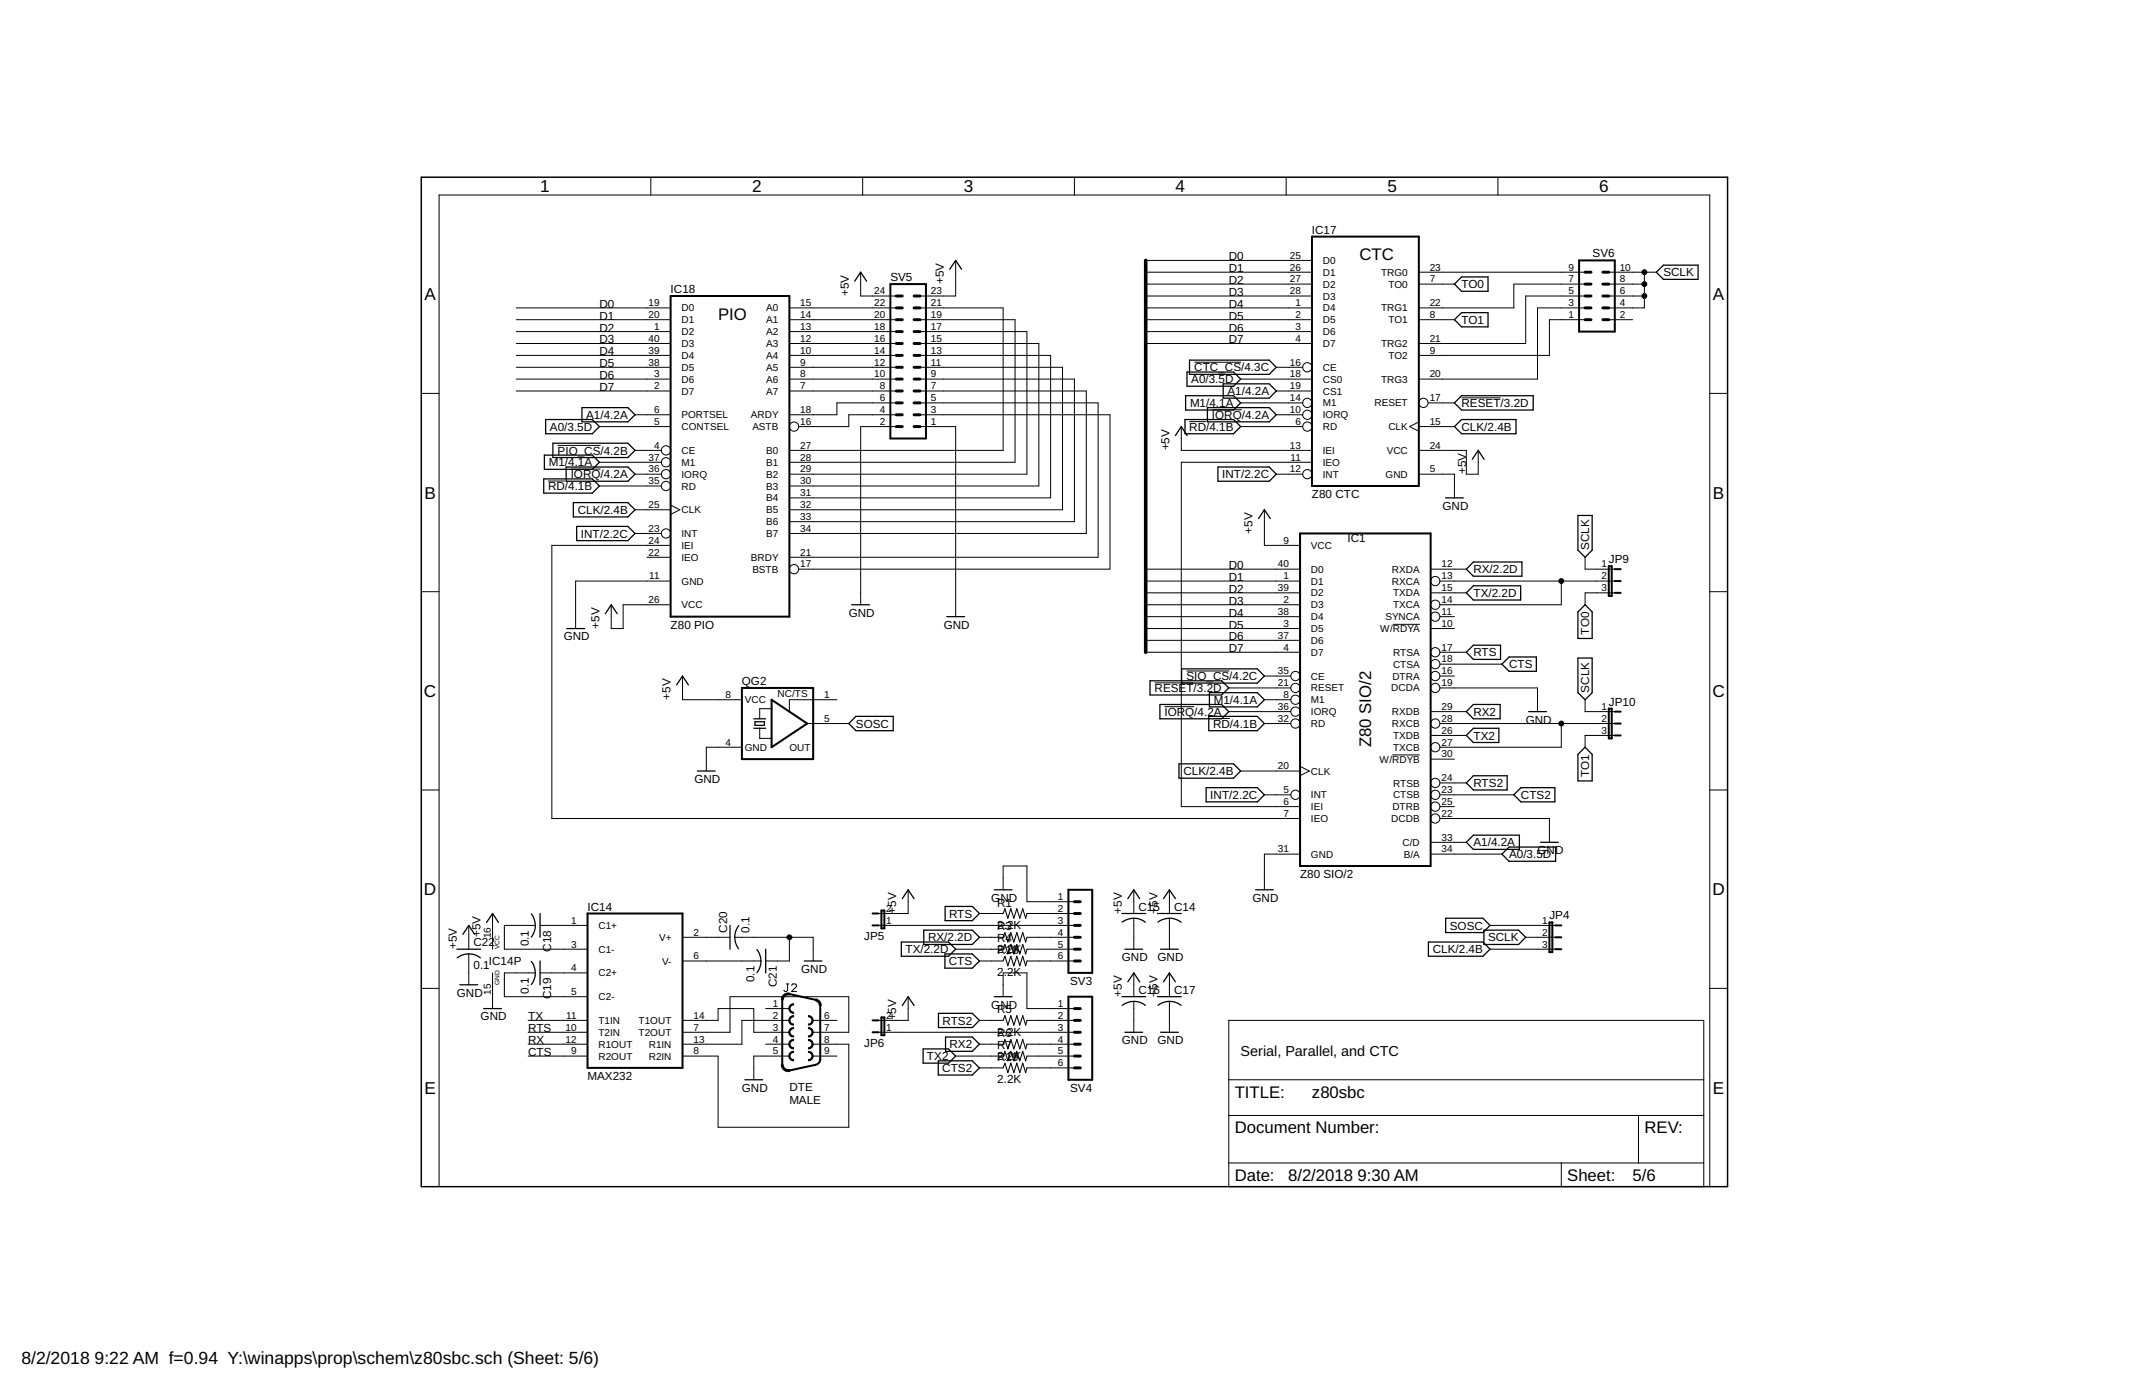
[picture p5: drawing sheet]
<svg xmlns="http://www.w3.org/2000/svg" width="432mm" height="279mm" viewBox="0 0 432 279" stroke-linecap="round" stroke-linejoin="round" font-family="sans-serif">
<g fill="none" stroke="#000" stroke-width=".2">
<path d="M130.8 35.6v3.6M173.4 35.6v3.6M216 35.6v3.6M258.6 35.6v3.6M301.1 35.6v3.6M173 54.7v4.8h7.2M192.1 52.3v7.2h-7.1M230.3 52.3h33.4M230.3 54.7h33.4M230.3 57.1h33.4M230.3 59.5h33.4M285.2 54.7h33.4"/>
<path d="M285.2 57.1h7.2M318.6 57.1h-14.3v4.8h-19.1M318.6 59.5h-11.9v9.5h-21.5M323.4 54.7h9.6M323.4 57.1h7.2M323.4 59.5h7.2M330.6 54.7v7.2h-7.2M84.7 79.1h3.6M103.8 61.9h31M103.8 64.3h31M103.8 66.7h31M103.8 69h31"/>
<path d="M103.8 73.8h31M103.8 76.2h31M103.8 78.6h31M103.8 71.4h31M158.7 61.9h21.5M158.7 64.3h21.5M158.7 66.7h21.5M158.7 69h21.5M158.7 73.8h21.5M158.7 76.2h21.5M158.7 78.6h21.5M158.7 71.4h21.5"/>
<path d="M185 61.9h16.7v28.6h-43M185 64.3h19v28.6h-45.3M185 66.7h21.4v28.6h-47.7M185 69h23.8v28.7h-50.1M185 73.8h28.6v28.7h-54.9M185 76.2h31v28.7h-57.3M185 78.6h33.4v28.6h-59.7M185 71.4h26.2v28.7h-52.5M230.3 61.9h33.4M230.3 64.3h33.4M230.3 66.7h33.4M230.3 69h33.4"/>
<path d="M240.1 72.8h9.4M249.4 76.2h14.3M256.6 73.8h5.3M256.6 78.6h7.1M285.2 64.3h7.2M293.8 80h7.9M318.6 61.9h-9.5v14.3h-23.9M318.6 64.3h-7.1v7.1h-26.3M323.4 64.3h4.8M343.7 79.1h3.6M110.2 96.7h3.4M112.1 89.5h8.6"/>
<path d="M114.7 94.3h6M120.5 85.7h14.3M120.5 92.9h12.4M120.5 97.7h12.4M127.7 83.4h7.1M127.7 90.5h5.2M127.7 95.3h5.2M180.2 81h-12v2.4h-9.5M180.2 83.4h-9.6v2.3h-10.1M180.2 85.7h-7.2v35.9M185 83.4h38.1v31h-62.6M185 81h35.7v31h-62"/>
<path d="M185 85.7h7.1v38.3M237.5 85.7v4.8h26.2M239.1 84.8h3.4M243.6 82.4h6M249.4 81h12.5M249.4 85.7h12.5M256.6 83.4h5.3M256.6 95.3h5.3M263.7 92.9h-26.2v69.2h23.8M285.2 85.7h7.2M285.2 90.5h9.6v4.8h2.4v-4.8M285.2 95.3h7.2v4.8"/>
<path d="M285.2 84.8l-1.8 .9 1.8 1M287.1 81h5.3M84.7 118.9h3.6M127.7 102.5h7.1M127.7 107.2h5.2M130 112h4.8M134.8 116.8h-19.1v9.5M134.8 109.6h-23.9v54.9h150.4M134.8 101.5l1.9 1-1.9 .9M230.3 114.4h31M230.3 116.8h31M230.3 119.2h31"/>
<path d="M254.2 102.5v7.1h7.1M287.6 114.4h7.2M287.6 119.2h7.2M289.5 116.8h35.1M313.9 116.8v4.8h-24.4M318.6 112v2.4h6M324.6 119.2h-6v2.4M343.7 118.9h3.6M122.9 121.6v4.7h2.4v-4.7h9.5M137.2 135.9v4.8h11.9M230.3 121.6h31M230.3 124h31"/>
<path d="M230.3 126.3h31M230.3 128.7h31M230.3 131.1h31M232.1 137.3h7.8M238.5 134.9h8.6M247 138.3h12.5M254.2 135.9h5.3M280 125.5h5.4M287.6 126.3h4.8M289.5 124h2.9M289.5 131.1h5.3M289.5 135.9h2.9"/>
<path d="M289.5 138.3h19.6v4.7M289.5 133.5h12.4M84.7 158.8h3.6M149.1 150.2h-7.1v4.8M152.7 146.4v2h2.4M155.1 142.5h-2.4v2M162.3 145.4h8.3M168.2 140.7h-9.5v2.3M234.1 142h6M243.9 144.4h3.3M247 143h12.5M249.4 155h11.9"/>
<path d="M254.2 145.4h5.3M254.2 140.7h5.3M254.2 159.8h5.3M261.3 154.1l1.9 .9-1.9 .9M279.9 151.7h5.5M287.6 143h7.2M287.6 147.8h7.2M287.6 152.6h4.8M289.5 145.4h35.1M289.5 159.8h14.8M289.5 157.4h5.3M313.9 145.4v4.8h-24.4"/>
<path d="M318.6 140.7v2.3h6M324.6 147.8h-6v2.4M343.7 158.8h3.6M182.6 178.9v4.7h-6M201.7 178.9v-4.8h4.7v7.2h9.6M227.9 178.9v4.7M235.1 178.9v4.7M261.3 171.7h-7.1v7.2M287.6 171.7h14.3M287.6 169.3h7.2M289.5 162.1h2.9M289.5 164.5h22v4.8"/>
<path d="M84.7 198.7h3.6M94.2 186v4.8M94.2 191.7v6.3M99 183.6v7.2M99 195.6v7.1M107.6 186h-6.2v4.8h16.7M107.6 195.6h-6.2v4.7h16.7M108.6 186h9.5M108.6 195.6h9.5M137.2 188.4h9.5M137.2 193.2h15.8M147.7 188.4h15.8v4.8"/>
<path d="M158.1 197.8h.5M158.3 197.8v1.3l-.2 .2h-.3l-.2-.2M158.7 188.4v4.8h-4.8M159.1 198l.3-.2h.5l.2 .2v.3l-1 1h1M176.6 186h39.4M192.1 190.8h9.6M196.9 183.6h4.8M196.9 188.4h4.8M196.9 193.2h4.8M206.4 183.6h9.6M206.4 188.4h9.6M206.4 190.8h9.6"/>
<path d="M206.4 193.2h9.6M227.9 184.6v6.2M227.9 195.6v4.7M235.1 184.6v6.2M235.1 195.6v4.7M299.5 186h13.2M299.5 190.8h13.2M306.7 188.4h6M343.7 198.7h3.6M106.2 205.1h11.9M106.2 207.5h11.9M106.2 209.9h11.9"/>
<path d="M106.2 212.3h11.9M137.2 205.1h7.2v-2.4h7.1v4.8h7.2M137.2 207.5h9.5v-7.2h23.9v7.2h-7.1M153.9 202.7h4.8M153.9 209.9h4.8M158.7 205.1h-9.6v4.8h-11.9M158.7 212.3h-7.2v4.7M163.5 205.1h4.7M163.5 209.9h7.1v16.7h-26.2v-14.3h-7.2M163.5 212.3h4.7M176.6 207.5h39.4M182.6 200.3v4.8h-6"/>
<path d="M192.1 212.3h9.6M196.9 205.1h4.8M196.9 209.9h4.8M196.9 214.7h4.8M201.7 200.3v-4.7h4.7v7.1h9.6M206.4 205.1h9.6M206.4 209.9h9.6M206.4 212.3h9.6M206.4 214.7h9.6M227.9 201.3v6.2M235.1 201.3v6.2M247 205.1h95.5v33.4h-95.5z"/>
<path d="M247 217h95.5M88.3 238.5v-199.3h255.4v199.3M247 224.2h95.5M247 233.8h95.5M313.9 233.8v4.7M329.4 224.2v9.6"/>
<circle cx="262.8" cy="73.8" r=".93"/>
<circle cx="133.9" cy="92.9" r=".93"/>
<circle cx="133.9" cy="95.3" r=".93"/>
<circle cx="133.9" cy="90.5" r=".93"/>
<circle cx="133.9" cy="97.7" r=".93"/>
<circle cx="159.6" cy="85.7" r=".93"/>
<circle cx="262.8" cy="85.7" r=".93"/>
<circle cx="262.8" cy="81" r=".93"/>
<circle cx="262.8" cy="83.4" r=".93"/>
<circle cx="262.8" cy="95.3" r=".93"/>
<circle cx="286.2" cy="81" r=".93"/>
<circle cx="133.9" cy="107.2" r=".93"/>
<circle cx="159.6" cy="114.4" r=".93"/>
<circle cx="288.5" cy="116.8" r=".93"/>
<circle cx="260.4" cy="135.9" r=".93"/>
<circle cx="260.4" cy="138.3" r=".93"/>
<circle cx="288.5" cy="138.3" r=".93"/>
<circle cx="288.5" cy="121.6" r=".93"/>
<circle cx="288.5" cy="124" r=".93"/>
<circle cx="288.5" cy="133.5" r=".93"/>
<circle cx="288.5" cy="135.9" r=".93"/>
<circle cx="288.5" cy="131.1" r=".93"/>
<circle cx="260.4" cy="159.8" r=".93"/>
<circle cx="260.4" cy="143" r=".93"/>
<circle cx="260.4" cy="145.4" r=".93"/>
<circle cx="260.4" cy="140.7" r=".93"/>
<circle cx="288.5" cy="145.4" r=".93"/>
<circle cx="288.5" cy="150.2" r=".93"/>
<circle cx="288.5" cy="157.4" r=".93"/>
<circle cx="288.5" cy="159.8" r=".93"/>
<circle cx="288.5" cy="162.1" r=".93"/>
<circle cx="288.5" cy="164.5" r=".93"/>
</g>
<g fill="none" stroke="#000" stroke-width=".25">
<path d="M171.8 56.5l1.2-1.8 1.2 1.8M190.9 54.1l1.2-1.8 1.2 1.8M293.8 55.7h5.3v2.8h-5.3l-1.4-1.4zM333 54.7l1.4-1.4h7v2.9h-7zM238.3 79.5h9.7l1.4 1.5-1.4 1.4h-9.7zM238.6 74.8h9.4l1.4 1.4-1.4 1.4h-9.4zM239.1 72.4h16l1.5 1.4-1.5 1.4h-16zM245.9 77.2h9.2l1.5 1.4-1.5 1.4h-9.2zM292.4 64.3l1.4-1.5h5.3v2.9h-5.3zM293.8 79.5h14.4v2.9h-14.4l-1.4-1.4zM109.3 96.3h9.8l1.4 1.4-1.4 1.4h-9.8zM109.4 91.5h9.7l1.4 1.4-1.4 1.4h-9.7z"/>
<path d="M109.7 84.3h9.4l1.4 1.4-1.4 1.5h-9.4zM111.1 89.1h15.1l1.5 1.4-1.5 1.5h-15.1zM113.8 93.9h12.4l1.5 1.4-1.5 1.4h-12.4zM117 81.9h9.2l1.5 1.5-1.5 1.4h-9.2zM236.3 87.5l1.2-1.8 1.2 1.8M238.2 84.3h9.8l1.4 1.4-1.4 1.5h-9.8zM242.7 81.9h12.4l1.5 1.5-1.5 1.4h-12.4zM244.8 93.9h10.3l1.5 1.4-1.5 1.4h-10.3zM292.4 85.7l1.4-1.4h11v2.9h-11zM296 92.3l1.2-1.8 1.1 1.8M115.3 101h10.9l1.5 1.5-1.5 1.4h-10.9zM115.9 105.8h10.3l1.5 1.4-1.5 1.5h-10.3z"/>
<path d="M253 104.2l1.2-1.7 1.2 1.7M290.6 100.1h3.6M294.8 119.2l1.4-1.4h9.5v2.8h-9.5zM296.2 113h9.7v2.8h-9.7l-1.4-1.4zM317.2 103.6h2.9v7l-1.5 1.4-1.4-1.4zM113.9 126.3h3.6M121.7 123.4l1.2-1.8 1.2 1.8M136 137.7l1.2-1.8 1.2 1.8M171.2 121.6h3.6M190.3 124h3.6M231.2 136.8h14.4l1.4 1.5-1.4 1.4h-14.4zM237.5 134.5h15.3l1.4 1.4-1.4 1.4h-15.3z"/>
<path d="M243.1 139.2h9.7l1.4 1.5-1.4 1.4h-9.7zM294.8 131.1l1.4-1.4h5.4v2.8h-5.4zM301.9 133.5l1.5-1.4h5.4v2.8h-5.4zM317.2 132.3h2.9v6.9l-1.5 1.5-1.4-1.5zM318.6 121.6l1.5 1.4v5.3h-2.9v-5.3zM140.2 155h3.6M151.5 144.5h2.4M151.5 146.4h2.4M151.8 145.1h1.9v.7h-1.9zM170.6 145.4l1.5-1.4h7.5v2.9h-7.5zM233.2 141.6h12.4l1.4 1.4-1.4 1.5h-12.4zM237 153.5h11l1.4 1.5-1.4 1.4h-11z"/>
<path d="M242.5 158.3h10.3l1.4 1.5-1.4 1.4h-10.3zM243 144h9.8l1.4 1.4-1.4 1.5h-9.8zM296.2 141.6h5.4v2.9h-5.4l-1.4-1.5zM296.2 146.4h5.1v2.8h-5.1l-1.4-1.4zM296.2 155.9h6.8v2.9h-6.8l-1.4-1.4zM304.3 159.8l1.5-1.5h6.8v2.9h-6.8zM307.3 143h3.6M318.6 150.2l1.5 1.4v5.4h-2.9v-5.4zM199.9 178.9h3.6M252.4 178.9h3.6M296.2 167.9h9.2v2.8h-9.2l-1.4-1.4zM301.9 171.7l1.5-1.4h9.3v2.8h-9.3z"/>
<path d="M309.7 169.3h3.6M91.8 190.8h4.8M91.9 192.5a3.8 3.8 0 0 1 4.7 0M92.4 198h3.6M93 187.8l1.2-1.8 1.2 1.8M97.8 185.4l1.2-1.8 1.2 1.8M106.8 183.7a3.8 3.8 0 0 1 0 4.7M106.8 193.3a3.8 3.8 0 0 1 0 4.6M108.6 183.6v4.8M108.6 193.2v4.8M146.7 186v4.8M148.5 186.1a3.8 3.8 0 0 0 0 4.6"/>
<path d="M152.2 190.9l.5 .8 .3 1.5M153 193.2l-.2 1-.6 1.3M153.9 190.8v4.8M161.7 193.2h3.5M181.2 189.4h9.5l1.4 1.4-1.4 1.4h-9.5zM181.4 180.6l1.2-1.7 1.1 1.7M185.7 187h9.8l1.4 1.4-1.4 1.4h-9.8zM189.9 191.7h5.6l1.4 1.5-1.4 1.4h-5.6zM190 182.2h5.5l1.4 1.4-1.4 1.5h-5.5zM225.5 183.6h4.8M225.6 185.4a3.8 3.8 0 0 1 4.7 0M226.1 190.8h3.6"/>
<path d="M226.7 180.6l1.2-1.7 1.2 1.7M226.7 197.4l1.2-1.8 1.2 1.8M232.7 183.6h4.8M232.8 185.4a3.8 3.8 0 0 1 4.6 0M233.3 190.8h3.6M233.9 180.6l1.2-1.7 1.2 1.7M233.9 197.4l1.2-1.8 1.2 1.8M287.1 189.4h11l1.4 1.4-1.4 1.4h-11zM290.6 184.6h7.5l1.4 1.4-1.4 1.5h-7.5zM298.3 187h7l1.4 1.4-1.4 1.4h-7zM97.2 202.7h3.6M149.7 217h3.6"/>
<path d="M181.4 202.1l1.2-1.8 1.1 1.8M185.6 210.8h5.1l1.4 1.5-1.4 1.4h-5.1zM188.6 213.2h6.9l1.4 1.5-1.4 1.4h-6.9zM188.7 203.7h6.8l1.4 1.4-1.4 1.4h-6.8zM190.1 208.4h5.4l1.4 1.5-1.4 1.4h-5.4zM199.9 200.3h3.6M225.5 200.3h4.8M225.6 202.1a3.8 3.8 0 0 1 4.7 0M226.1 207.5h3.6M232.7 200.3h4.8M232.8 202.1a3.8 3.8 0 0 1 4.6 0M233.3 207.5h3.6"/>
</g>
<g fill="none" stroke="#000" stroke-width=".4">
<path d="M134.8 59.5h23.9v64.5h-23.9zM179 57.1h7.1v31h-7.1zM263.7 47.6h21.5v50.1h-21.5zM317.4 52.3h7.2v14.4h-7.2zM261.3 107.2h26.3v66.9h-26.3zM323.4 113.8h.6v6h-.6zM324.6 119.2h1.2M324.6 116.8h1.2M324.6 114.4h1.2M149.1 138.3h14.4v14.3h-14.4zM155.1 140.7l7.2 4.7-7.2 4.8zM323.4 142.5h.6v5.9h-.6z"/>
<path d="M324.6 147.8h1.2M324.6 145.4h1.2M324.6 143h1.2M214.8 178.9h4.8v16.7h-4.8zM118.1 183.6h19.1v31.1h-19.1zM158.7 199.8l5.3 1.2M175.4 186h1.2M175.4 183.6h1.2M177.2 183h.6v3.6h-.6zM311.5 185.4h.6v6h-.6zM312.7 186h1.2M312.7 190.8h1.2"/>
<path d="M312.7 188.4h1.2M157.2 201v13M164.9 202.1v10.8l-.1 .5-.4 .4-.4 .2-5.3 1.2M175.4 207.5h1.2M175.4 205.1h1.2M177.2 204.5h.6v3.6h-.6zM214.8 200.3h4.8v16.7h-4.8z"/>
</g>
<g fill="none" stroke="#000" stroke-width=".59">
<path d="M180.2 59.5h1.2M183.7 59.5h1.3M318.6 59.5h1.2M318.6 54.7h1.2M318.6 57.1h1.2M322.2 59.5h1.2M322.2 54.7h1.2M322.2 57.1h1.2M180.2 76.2h1.2M180.2 78.6h1.2M180.2 69h1.2M180.2 71.4h1.2"/>
<path d="M180.2 73.8h1.2M180.2 64.3h1.2M180.2 66.7h1.2M180.2 61.9h1.2M183.7 76.2h1.3M183.7 78.6h1.3M183.7 69h1.3M183.7 71.4h1.3M183.7 73.8h1.3M183.7 64.3h1.3M183.7 66.7h1.3M183.7 61.9h1.3"/>
<path d="M318.6 64.3h1.2M318.6 61.9h1.2M322.2 64.3h1.2M322.2 61.9h1.2M180.2 81h1.2M180.2 83.4h1.2M180.2 85.7h1.2M183.7 81h1.3M183.7 83.4h1.3M183.7 85.7h1.3M216 186h1.2M216 183.6h1.2"/>
<path d="M216 181.3h1.2M216 190.8h1.2M216 188.4h1.2M216 193.2h1.2M216 207.5h1.2M216 205.1h1.2M216 202.7h1.2M216 212.3h1.2M216 209.9h1.2M216 214.7h1.2"/>
</g>
<path d="M201.7 183.6l.3-.9 .6 1.9 .6-1.9 .6 1.9 .6-1.9 .6 1.9 .6-1.9 .6 1.9 .2-1M201.7 188.4l.3-.9 .6 1.9 .6-1.9 .6 1.9 .6-1.9 .6 1.9 .6-1.9 .6 1.9 .2-1M201.7 190.8l.3-1 .6 1.9 .6-1.9 .6 1.9 .6-1.9 .6 1.9 .6-1.9 .6 1.9 .2-.9M201.7 193.2l.3-1 .6 1.9 .6-1.9 .6 1.9 .6-1.9 .6 1.9 .6-1.9 .6 1.9 .2-.9M201.7 205.1l.3-.9 .6 1.9 .6-1.9 .6 1.9 .6-1.9 .6 1.9 .6-1.9 .6 1.9 .2-1M201.7 209.9l.3-1 .6 1.9 .6-1.9 .6 1.9 .6-1.9 .6 1.9 .6-1.9 .6 1.9 .2-.9M201.7 212.3l.3-1 .6 1.9 .6-1.9 .6 1.9 .6-1.9 .6 1.9 .6-1.9 .6 1.9 .2-.9M201.7 214.7l.3-1 .6 1.9 .6-1.9 .6 1.9 .6-1.9 .6 1.9 .6-1.9 .6 1.9 .2-.9" fill="none" stroke="#000" stroke-width=".21"/>
<path d="M84.7 35.6h262.6v202.9h-262.6z" fill="none" stroke="#000" stroke-width=".3"/>
<g fill="#000" stroke="#000" stroke-width=".2">
<path d="M157.1 214h.3l.2 .5 .3 .4 .8 .1v.4a1.41 1.41 0 0 1-1.6-1.4z" fill-rule="evenodd"/>
<path d="M157.5 200l.5-.3 .7-.1v.4l-.8 .1-.3 .4-.2 .5h-.3z" fill-rule="evenodd"/>
<path d="M158.9 204.4l.5-.2h.1v.2a.72 .72 0 0 0-.7 .7 .72 .72 0 0 0 .7 .7v.3a.94 .94 0 0 1-.9-.6 .94 .94 0 0 1 .3-1.1z" fill-rule="evenodd"/>
<path d="M158.9 202l.6-.2v.2a.71 .71 0 0 0-.7 .7 .71 .71 0 0 0 .7 .7v.3a.96 .96 0 0 1-.9-.6 .96 .96 0 0 1 .3-1.1z" fill-rule="evenodd"/>
<path d="M158.7 207l.7-.5h.1v.3a.72 .72 0 0 0-.7 .7 .72 .72 0 0 0 .7 .7v.2a.95 .95 0 0 1-.8-1.4z" fill-rule="evenodd"/>
<path d="M158.9 209.1l.6-.2v.3a.72 .72 0 0 0-.7 .7 .72 .72 0 0 0 .7 .7v.2a.95 .95 0 0 1-.9-.6 .95 .95 0 0 1 .3-1.1z" fill-rule="evenodd"/>
<path d="M158.9 211.5l.6-.2v.3a.71 .71 0 0 0-.7 .7 .71 .71 0 0 0 .7 .7v.2a.96 .96 0 0 1-.9-.6 .96 .96 0 0 1 .3-1.1z" fill-rule="evenodd"/>
<path d="M162.5 204.2a.95 .95 0 0 1 1 .9 .95 .95 0 0 1-1 1v-.3a.72 .72 0 0 0 .7-.7 .72 .72 0 0 0-.7-.7z" fill-rule="evenodd"/>
<path d="M162.5 208.9a.95 .95 0 0 1 1 1 .95 .95 0 0 1-1 .9v-.2a.72 .72 0 0 0 .7-.7 .72 .72 0 0 0-.7-.7z" fill-rule="evenodd"/>
<path d="M162.5 206.5a.95 .95 0 0 1 1 1 .95 .95 0 0 1-1 .9v-.2a.72 .72 0 0 0 .7-.7 .72 .72 0 0 0-.7-.7z" fill-rule="evenodd"/>
<path d="M162.5 211.3a.95 .95 0 0 1 1 1 .95 .95 0 0 1-1 .9v-.2a.71 .71 0 0 0 .7-.7 .71 .71 0 0 0-.7-.7z" fill-rule="evenodd"/>
<path d="M164 200.8l.4 .2a1.26 1.26 0 0 1 .7 1.1h-.4a.96 .96 0 0 0-.8-1z" fill-rule="evenodd"/>
<circle cx="330.6" cy="57.1" r=".49"/>
<circle cx="330.6" cy="59.5" r=".49"/>
<circle cx="330.6" cy="54.7" r=".49"/>
<circle cx="313.9" cy="116.8" r=".49"/>
<circle cx="313.9" cy="145.4" r=".49"/>
<circle cx="158.7" cy="188.4" r=".49"/>
</g>
<path d="M230.3 52.3v78.8" fill="none" stroke="#000" stroke-width=".72"/>
<g font-size="3.5">
<text x="108.6" y="38.6">1</text>
<text x="151.2" y="38.6">2</text>
<text x="193.7" y="38.6">3</text>
<text x="236.3" y="38.6">4</text>
<text x="278.9" y="38.6">5</text>
<text x="321.5" y="38.6">6</text>
<text x="85.3" y="60.4">A</text>
<text x="344.3" y="60.4">A</text>
<text x="85.3" y="100.2">B</text>
<text x="344.3" y="100.2">B</text>
<text x="85.2" y="140.1">C</text>
<text x="344.2" y="140.1">C</text>
<text x="85.2" y="180">D</text>
<text x="344.2" y="180">D</text>
<text x="85.3" y="219.8">E</text>
<text x="344.3" y="219.8">E</text>
<text x="4.3" y="274.1">8/2/2018</text>
<text x="19" y="274.1">9:22 AM f=0.94 Y:\winapps\prop\schem\z80sbc.sch (Sheet: 5/6)</text>
</g>
<g font-size="3.4">
<text x="273.3" y="52.3">CTC</text>
<text x="144.4" y="64.3">PIO</text>
<text x="275.7" y="150.2" transform="rotate(-90 275.7 150.2)">Z80 SIO/2</text>
<text x="248.2" y="220.6">TITLE:</text>
<text x="263.7" y="220.6">z80sbc</text>
<text x="248.2" y="227.8">Document Number:</text>
<text x="330.6" y="227.8">REV:</text>
<text x="248.2" y="237.3">Date:</text>
<text x="259" y="237.3">8/2/2018</text>
<text x="272.9" y="237.3">9:30 AM</text>
<text x="315.1" y="237.3">Sheet:</text>
<text x="328.2" y="237.3">5/6</text>
</g>
<text font-size="2.9" x="249.4" y="212.3">Serial, Parallel, and CTC</text>
<g font-size="2.3">
<text x="263.7" y="47">IC17</text>
<text x="247" y="52.3">D0</text>
<text x="320.2" y="51.6">SV6</text>
<text x="134.8" y="58.9">IC18</text>
<text x="170.6" y="59.5" transform="rotate(-90 170.6 59.5)">+5V</text>
<text x="179" y="56.4">SV5</text>
<text x="189.7" y="57.1" transform="rotate(-90 189.7 57.1)">+5V</text>
<text x="247" y="54.7">D1</text>
<text x="247" y="57.1">D2</text>
<text x="247" y="59.5">D3</text>
<text x="293.8" y="57.9">TO0</text>
<text x="334.4" y="55.6">SCLK</text>
<text x="120.5" y="61.9">D0</text>
<text x="120.5" y="64.3">D1</text>
<text x="247" y="61.9">D4</text>
<text x="247" y="64.3">D5</text>
<text x="293.8" y="65.1">TO1</text>
<text x="120.5" y="66.7">D2</text>
<text x="120.5" y="69">D3</text>
<text x="120.5" y="71.4">D4</text>
<text x="247" y="66.7">D6</text>
<text x="247" y="69">D7</text>
<text x="120.5" y="73.8">D5</text>
<text x="120.5" y="76.2">D6</text>
<text x="239.5" y="77">A0/3.5D</text>
<text x="240.1" y="74.7">CTC_CS/4.3C</text>
<text x="120.5" y="78.6">D7</text>
<text x="239.2" y="81.8">M1/4.1A</text>
<text x="246.8" y="79.4">A1/4.2A</text>
<text x="293.8" y="81.8">RESET/3.2D</text>
<text x="110.6" y="86.6">A0/3.5D</text>
<text x="117.8" y="84.2">A1/4.2A</text>
<text x="239.1" y="86.6">RD/4.1B</text>
<text x="243.6" y="84.2">IORQ/4.2A</text>
<text x="293.8" y="86.6">CLK/2.4B</text>
<text x="110.3" y="93.8">M1/4.1A</text>
<text x="112.1" y="91.4">PIO_CS/4.2B</text>
<text x="235.1" y="90.5" transform="rotate(-90 235.1 90.5)">+5V</text>
<text x="294.8" y="95.3" transform="rotate(-90 294.8 95.3)">+5V</text>
<text x="110.2" y="98.5">RD/4.1B</text>
<text x="114.7" y="96.1">IORQ/4.2A</text>
<text x="245.7" y="96.1">INT/2.2C</text>
<text x="263.7" y="100.1">Z80 CTC</text>
<text x="116.1" y="103.3">CLK/2.4B</text>
<text x="251.8" y="107.2" transform="rotate(-90 251.8 107.2)">+5V</text>
<text x="290" y="102.5">GND</text>
<text x="116.8" y="108.1">INT/2.2C</text>
<text x="270.9" y="109">IC1</text>
<text x="319.5" y="110.6" transform="rotate(-90 319.5 110.6)">SCLK</text>
<text x="323.4" y="113.2">JP9</text>
<text x="247" y="114.4">D0</text>
<text x="247" y="116.8">D1</text>
<text x="247" y="119.2">D2</text>
<text x="296.2" y="115.2">RX/2.2D</text>
<text x="170.6" y="123.9">GND</text>
<text x="247" y="121.6">D3</text>
<text x="247" y="123.9">D4</text>
<text x="296.2" y="120">TX/2.2D</text>
<text x="113.3" y="128.7">GND</text>
<text x="120.5" y="126.3" transform="rotate(-90 120.5 126.3)">+5V</text>
<text x="134.8" y="126.3">Z80 PIO</text>
<text x="189.7" y="126.3">GND</text>
<text x="247" y="126.3">D5</text>
<text x="247" y="128.7">D6</text>
<text x="247" y="131.1">D7</text>
<text x="296.2" y="131.9">RTS</text>
<text x="319.5" y="127.5" transform="rotate(-90 319.5 127.5)">TO0</text>
<text x="149.1" y="137.7">QG2</text>
<text x="238.5" y="136.7">SIO_CS/4.2C</text>
<text x="303.4" y="134.3">CTS</text>
<text x="134.8" y="140.7" transform="rotate(-90 134.8 140.7)">+5V</text>
<text x="232.1" y="139.1">RESET/3.2D</text>
<text x="234.1" y="143.9">IORQ/4.2A</text>
<text x="244" y="141.5">M1/4.1A</text>
<text x="296.2" y="143.9">RX2</text>
<text x="319.5" y="139.2" transform="rotate(-90 319.5 139.2)">SCLK</text>
<text x="323.4" y="141.9">JP10</text>
<text x="172.1" y="146.3">SOSC</text>
<text x="243.9" y="146.3">RD/4.1B</text>
<text x="296.2" y="148.7">TX2</text>
<text x="306.7" y="145.4">GND</text>
<text x="237.9" y="155.8">CLK/2.4B</text>
<text x="139.6" y="157.4">GND</text>
<text x="243.3" y="160.6">INT/2.2C</text>
<text x="296.2" y="158.2">RTS2</text>
<text x="305.7" y="160.6">CTS2</text>
<text x="319.5" y="156.2" transform="rotate(-90 319.5 156.2)">TO1</text>
<text x="296.2" y="170.1">A1/4.2A</text>
<text x="303.4" y="172.5">A0/3.5D</text>
<text x="309.1" y="171.7">GND</text>
<text x="261.3" y="176.5">Z80 SIO/2</text>
<text x="118.1" y="183">IC14</text>
<text x="180.2" y="183.6" transform="rotate(-90 180.2 183.6)">+5V</text>
<text x="190.8" y="184.5">RTS</text>
<text x="199.3" y="181.2">GND</text>
<text x="200.5" y="182.2">R1</text>
<text x="225.5" y="183.6" transform="rotate(-90 225.5 183.6)">+5V</text>
<text x="228.9" y="183">C15</text>
<text x="232.7" y="183.6" transform="rotate(-90 232.7 183.6)">+5V</text>
<text x="236" y="183">C14</text>
<text x="251.8" y="181.2">GND</text>
<text x="311.5" y="184.8">JP4</text>
<text x="91.8" y="190.8" transform="rotate(-90 91.8 190.8)">+5V</text>
<text x="95.2" y="190.2">C22</text>
<text x="96.6" y="188.4" transform="rotate(-90 96.6 188.4)">+5V</text>
<text x="106.3" y="190.3" transform="rotate(-90 106.3 190.3)">0.1</text>
<text x="110.8" y="191.3" transform="rotate(-90 110.8 191.3)">C18</text>
<text x="146.2" y="187.4" transform="rotate(-90 146.2 187.4)">C20</text>
<text x="150.7" y="187.4" transform="rotate(-90 150.7 187.4)">0.1</text>
<text x="173.7" y="188.9">JP5</text>
<text x="182" y="191.6">TX/2.2D</text>
<text x="186.6" y="189.2">RX/2.2D</text>
<text x="200.5" y="186.7">2.2K</text>
<text x="200.5" y="191.5">2.2K</text>
<text x="200.5" y="187">R3</text>
<text x="200.5" y="189.4">R4</text>
<text x="200.5" y="191.8">R18</text>
<text x="288" y="191.6">CLK/2.4B</text>
<text x="291.5" y="186.9">SOSC</text>
<text x="299.1" y="189.2">SCLK</text>
<text x="95.2" y="194.7">0.1</text>
<text x="98.3" y="193.9">IC14P</text>
<text x="151.6" y="197.4" transform="rotate(-90 151.6 197.4)">0.1</text>
<text x="161.1" y="195.6">GND</text>
<text x="190.7" y="194">CTS</text>
<text x="200.5" y="196.3">2</text>
<text x="201.8" y="196.3">.2K</text>
<text x="215.1" y="198">SV3</text>
<text x="225.5" y="193.2">GND</text>
<text x="232.7" y="193.2">GND</text>
<text x="91.8" y="200.3">GND</text>
<text x="106.3" y="199.8" transform="rotate(-90 106.3 199.8)">0.1</text>
<text x="110.8" y="200.8" transform="rotate(-90 110.8 200.8)">C19</text>
<text x="156.2" y="198.4" transform="rotate(-90 156.2 198.4)">C21</text>
<text x="199.3" y="202.7">GND</text>
<text x="200.5" y="203.7">R5</text>
<text x="225.5" y="200.3" transform="rotate(-90 225.5 200.3)">+5V</text>
<text x="228.9" y="199.7">C16</text>
<text x="232.7" y="200.3" transform="rotate(-90 232.7 200.3)">+5V</text>
<text x="236" y="199.7">C17</text>
<text x="96.6" y="205.1">GND</text>
<text x="106.2" y="207.5">RTS</text>
<text x="106.2" y="209.9">RX</text>
<text x="106.2" y="205.1">TX</text>
<text x="180.2" y="205.1" transform="rotate(-90 180.2 205.1)">+5V</text>
<text x="189.5" y="205.9">RTS2</text>
<text x="200.5" y="208.2">2.2K</text>
<text x="200.5" y="208.5">R6</text>
<text x="225.5" y="209.9">GND</text>
<text x="232.7" y="209.9">GND</text>
<text x="106.2" y="212.3">CTS</text>
<text x="173.7" y="210.4">JP6</text>
<text x="186.3" y="213.1">TX2</text>
<text x="189.4" y="215.5">CTS2</text>
<text x="190.9" y="210.7">RX2</text>
<text x="200.5" y="213">2.2K</text>
<text x="200.5" y="210.9">R7</text>
<text x="200.5" y="213.3">R19</text>
<text x="118.1" y="217">MAX232</text>
<text x="149.1" y="219.4">GND</text>
<text x="158.7" y="219.3">DTE</text>
<text x="158.7" y="221.8">MALE</text>
<text x="200.5" y="217.8">2.2K</text>
<text x="215.1" y="219.4">SV4</text>
</g>
<g font-size="2">
<text x="259.3" y="52">25</text>
<text x="265.9" y="53.1">D0</text>
<text x="175.7" y="59.2">24</text>
<text x="187.1" y="59.2">23</text>
<text x="259.3" y="54.4">26</text>
<text x="259.3" y="56.8">27</text>
<text x="259.3" y="59.2">28</text>
<text x="265.9" y="55.4">D1</text>
<text x="265.9" y="57.8">D2</text>
<text x="277.6" y="55.4">TRG0</text>
<text x="279.1" y="57.8">TO0</text>
<text x="287.4" y="54.4">23</text>
<text x="287.4" y="56.8">7</text>
<text x="315.3" y="59.2">5</text>
<text x="315.3" y="56.8">7</text>
<text x="315.3" y="54.4">9</text>
<text x="325.6" y="59.2">6</text>
<text x="325.6" y="56.8">8</text>
<text x="325.6" y="54.4">10</text>
<text x="130.4" y="61.5">19</text>
<text x="130.4" y="63.9">20</text>
<text x="137" y="62.6">D0</text>
<text x="137" y="65">D1</text>
<text x="154" y="62.6">A0</text>
<text x="154" y="65">A1</text>
<text x="160.9" y="61.5">15</text>
<text x="160.9" y="63.9">14</text>
<text x="175.7" y="63.9">20</text>
<text x="175.7" y="61.5">22</text>
<text x="187.1" y="63.9">19</text>
<text x="187.1" y="61.5">21</text>
<text x="260.4" y="61.5">1</text>
<text x="260.4" y="63.9">2</text>
<text x="265.9" y="60.2">D3</text>
<text x="265.9" y="62.6">D4</text>
<text x="265.9" y="65">D5</text>
<text x="277.6" y="62.6">TRG1</text>
<text x="279.1" y="65">TO1</text>
<text x="287.4" y="61.5">22</text>
<text x="287.4" y="63.9">8</text>
<text x="315.3" y="63.9">1</text>
<text x="315.3" y="61.5">3</text>
<text x="325.6" y="63.9">2</text>
<text x="325.6" y="61.5">4</text>
<text x="130.4" y="68.7">40</text>
<text x="130.4" y="71.1">39</text>
<text x="131.5" y="66.3">1</text>
<text x="137" y="67.4">D2</text>
<text x="137" y="69.8">D3</text>
<text x="154" y="67.4">A2</text>
<text x="154" y="69.8">A3</text>
<text x="160.9" y="66.3">13</text>
<text x="160.9" y="68.7">12</text>
<text x="160.9" y="71.1">10</text>
<text x="175.7" y="71.1">14</text>
<text x="175.7" y="68.7">16</text>
<text x="175.7" y="66.3">18</text>
<text x="187.1" y="71.1">13</text>
<text x="187.1" y="68.7">15</text>
<text x="187.1" y="66.3">17</text>
<text x="260.4" y="66.3">3</text>
<text x="260.4" y="68.7">4</text>
<text x="265.9" y="67.4">D6</text>
<text x="265.9" y="69.8">D7</text>
<text x="277.6" y="69.8">TRG2</text>
<text x="287.4" y="68.7">21</text>
<text x="287.4" y="71.1">9</text>
<text x="130.4" y="73.5">38</text>
<text x="131.5" y="75.9">3</text>
<text x="137" y="72.1">D4</text>
<text x="137" y="74.5">D5</text>
<text x="137" y="76.9">D6</text>
<text x="154" y="72.2">A4</text>
<text x="154" y="74.5">A5</text>
<text x="154" y="76.9">A6</text>
<text x="160.9" y="73.5">9</text>
<text x="160.9" y="75.9">8</text>
<text x="175.7" y="75.9">10</text>
<text x="175.7" y="73.5">12</text>
<text x="187.1" y="75.9">9</text>
<text x="187.1" y="73.5">11</text>
<text x="259.3" y="73.5">16</text>
<text x="259.3" y="75.9">18</text>
<text x="265.9" y="74.5">CE</text>
<text x="265.9" y="76.9">CS0</text>
<text x="277.6" y="76.9">TRG3</text>
<text x="279.1" y="72.2">TO2</text>
<text x="287.4" y="75.9">20</text>
<text x="131.5" y="78.3">2</text>
<text x="131.5" y="83">6</text>
<text x="137" y="79.3">D7</text>
<text x="154" y="79.3">A7</text>
<text x="160.9" y="78.3">7</text>
<text x="160.9" y="83">18</text>
<text x="176.9" y="83">4</text>
<text x="176.9" y="80.6">6</text>
<text x="176.9" y="78.3">8</text>
<text x="187.1" y="83">3</text>
<text x="187.1" y="80.6">5</text>
<text x="187.1" y="78.3">7</text>
<text x="259.3" y="78.3">19</text>
<text x="259.3" y="80.6">14</text>
<text x="259.3" y="83">10</text>
<text x="265.9" y="79.3">CS1</text>
<text x="265.9" y="81.7">M1</text>
<text x="276.3" y="81.7">RESET</text>
<text x="287.4" y="80.6">17</text>
<text x="131.5" y="85.4">5</text>
<text x="137" y="84.1">PORTSEL</text>
<text x="137" y="86.5">CONTSEL</text>
<text x="150.9" y="84.1">ARDY</text>
<text x="151.2" y="86.5">ASTB</text>
<text x="160.9" y="85.4">16</text>
<text x="176.9" y="85.4">2</text>
<text x="187.1" y="85.4">1</text>
<text x="260.4" y="85.4">6</text>
<text x="265.9" y="84.1">IORQ</text>
<text x="265.9" y="86.5">RD</text>
<text x="279.1" y="86.5">CLK</text>
<text x="287.4" y="85.4">15</text>
<text x="130.4" y="92.6">37</text>
<text x="130.4" y="95">36</text>
<text x="131.5" y="90.2">4</text>
<text x="137" y="91.2">CE</text>
<text x="137" y="93.6">M1</text>
<text x="154" y="91.3">B0</text>
<text x="154" y="93.6">B1</text>
<text x="160.9" y="90.2">27</text>
<text x="160.9" y="92.6">28</text>
<text x="160.9" y="95">29</text>
<text x="259.3" y="90.2">13</text>
<text x="259.3" y="95">12</text>
<text x="259.4" y="92.6">11</text>
<text x="265.9" y="91.2">IEI</text>
<text x="265.9" y="93.6">IEO</text>
<text x="278.8" y="91.3">VCC</text>
<text x="287.4" y="95">5</text>
<text x="287.4" y="90.2">24</text>
<text x="130.4" y="97.4">35</text>
<text x="137" y="96">IORQ</text>
<text x="137" y="98.4">RD</text>
<text x="154" y="96">B2</text>
<text x="154" y="98.4">B3</text>
<text x="154" y="100.8">B4</text>
<text x="160.9" y="97.4">30</text>
<text x="160.9" y="99.7">31</text>
<text x="265.9" y="96">INT</text>
<text x="278.5" y="96">GND</text>
<text x="130.4" y="102.1">25</text>
<text x="130.4" y="106.9">23</text>
<text x="137" y="103.2">CLK</text>
<text x="137" y="108">INT</text>
<text x="154" y="103.2">B5</text>
<text x="154" y="105.6">B6</text>
<text x="154" y="108">B7</text>
<text x="160.9" y="102.1">32</text>
<text x="160.9" y="104.5">33</text>
<text x="160.9" y="106.9">34</text>
<text x="130.4" y="109.3">24</text>
<text x="130.4" y="111.7">22</text>
<text x="137" y="110.3">IEI</text>
<text x="137" y="112.7">IEO</text>
<text x="150.9" y="112.7">BRDY</text>
<text x="160.9" y="111.7">21</text>
<text x="258" y="109.3">9</text>
<text x="263.5" y="110.3">VCC</text>
<text x="130.5" y="116.5">11</text>
<text x="137" y="117.5">GND</text>
<text x="151.2" y="115.1">BSTB</text>
<text x="160.9" y="114.1">17</text>
<text x="256.9" y="114.1">40</text>
<text x="256.9" y="118.8">39</text>
<text x="258" y="116.5">1</text>
<text x="263.5" y="115.1">D0</text>
<text x="263.5" y="117.5">D1</text>
<text x="263.5" y="119.9">D2</text>
<text x="279.8" y="115.1">RXDA</text>
<text x="279.8" y="117.5">RXCA</text>
<text x="280" y="119.9">TXDA</text>
<text x="289.8" y="114.1">12</text>
<text x="289.8" y="116.5">13</text>
<text x="289.8" y="118.8">15</text>
<text x="322" y="114.1">1</text>
<text x="322" y="116.5">2</text>
<text x="322" y="118.8">3</text>
<text x="130.4" y="121.2">26</text>
<text x="137" y="122.3">VCC</text>
<text x="256.9" y="123.6">38</text>
<text x="258" y="121.2">2</text>
<text x="263.5" y="122.3">D3</text>
<text x="263.5" y="124.7">D4</text>
<text x="278.5" y="124.7">SYNCA</text>
<text x="280" y="122.3">TXCA</text>
<text x="289.8" y="121.2">14</text>
<text x="289.8" y="123.6">11</text>
<text x="256.9" y="128.4">37</text>
<text x="258" y="126">3</text>
<text x="258" y="130.8">4</text>
<text x="263.5" y="127.1">D5</text>
<text x="263.5" y="129.4">D6</text>
<text x="263.5" y="131.8">D7</text>
<text x="277.4" y="127.1">W/RDYA</text>
<text x="280.1" y="131.8">RTSA</text>
<text x="289.8" y="126">10</text>
<text x="289.8" y="130.8">17</text>
<text x="256.9" y="135.6">35</text>
<text x="256.9" y="137.9">21</text>
<text x="263.5" y="136.6">CE</text>
<text x="279.9" y="136.6">DTRA</text>
<text x="280" y="134.2">CTSA</text>
<text x="289.8" y="133.2">18</text>
<text x="289.8" y="135.6">16</text>
<text x="289.8" y="137.9">19</text>
<text x="145.8" y="140.3">8</text>
<text x="149.7" y="141.4">VCC</text>
<text x="156.3" y="140.2">NC/TS</text>
<text x="165.7" y="140.3">1</text>
<text x="256.9" y="142.7">36</text>
<text x="258" y="140.3">8</text>
<text x="263.5" y="139">RESET</text>
<text x="263.5" y="141.4">M1</text>
<text x="263.5" y="143.8">IORQ</text>
<text x="279.7" y="139">DCDA</text>
<text x="279.8" y="143.8">RXDB</text>
<text x="289.8" y="142.7">29</text>
<text x="322" y="142.7">1</text>
<text x="145.8" y="149.9">4</text>
<text x="165.7" y="145.1">5</text>
<text x="256.9" y="145.1">32</text>
<text x="263.5" y="146.1">RD</text>
<text x="279.8" y="146.2">RXCB</text>
<text x="280" y="148.5">TXDB</text>
<text x="289.8" y="145.1">28</text>
<text x="289.8" y="147.5">26</text>
<text x="289.8" y="149.9">27</text>
<text x="322" y="145.1">2</text>
<text x="322" y="147.5">3</text>
<text x="149.7" y="150.9">GND</text>
<text x="158.7" y="150.9">OUT</text>
<text x="256.9" y="154.6">20</text>
<text x="263.5" y="155.7">CLK</text>
<text x="277.3" y="153.3">W/RDYB</text>
<text x="280" y="150.9">TXCB</text>
<text x="289.8" y="152.3">30</text>
<text x="258" y="159.4">5</text>
<text x="258" y="161.8">6</text>
<text x="263.5" y="160.5">INT</text>
<text x="280" y="160.5">CTSB</text>
<text x="280.1" y="158.1">RTSB</text>
<text x="289.8" y="157">24</text>
<text x="289.8" y="159.4">23</text>
<text x="289.8" y="161.8">25</text>
<text x="258" y="164.2">7</text>
<text x="263.5" y="162.9">IEI</text>
<text x="263.5" y="165.2">IEO</text>
<text x="279.7" y="165.3">DCDB</text>
<text x="279.9" y="162.9">DTRB</text>
<text x="289.8" y="164.2">22</text>
<text x="256.9" y="171.4">31</text>
<text x="263.5" y="172.4">GND</text>
<text x="281.9" y="170">C/D</text>
<text x="282.2" y="172.4">B/A</text>
<text x="289.8" y="169">33</text>
<text x="289.8" y="171.4">34</text>
<text x="114.8" y="185.7">1</text>
<text x="178.1" y="185.7">1</text>
<text x="178.1" y="183.3">2</text>
<text x="212.7" y="180.9">1</text>
<text x="212.7" y="183.3">2</text>
<text x="212.7" y="185.7">3</text>
<text x="310" y="185.7">1</text>
<text x="98.7" y="188.6" transform="rotate(-90 98.7 188.6)">16</text>
<text x="114.8" y="190.5">3</text>
<text x="120.3" y="186.7">C1+</text>
<text x="120.3" y="191.5">C1-</text>
<text x="132.5" y="189.1">V+</text>
<text x="139.4" y="188.1">2</text>
<text x="212.7" y="188.1">4</text>
<text x="212.7" y="190.5">5</text>
<text x="310" y="188.1">2</text>
<text x="310" y="190.5">3</text>
<text x="114.8" y="195.2">4</text>
<text x="120.3" y="196.3">C2+</text>
<text x="133.1" y="193.9">V-</text>
<text x="139.4" y="192.8">6</text>
<text x="212.7" y="192.8">6</text>
<text x="98.7" y="200" transform="rotate(-90 98.7 200)">15</text>
<text x="114.8" y="200">5</text>
<text x="120.3" y="201.1">C2-</text>
<text x="155.4" y="202.4">1</text>
<text x="212.7" y="202.4">1</text>
<text x="113.7" y="207.2">10</text>
<text x="113.7" y="209.6">12</text>
<text x="113.8" y="204.8">11</text>
<text x="120.3" y="205.8">T1IN</text>
<text x="120.3" y="208.2">T2IN</text>
<text x="128.4" y="205.8">T1OUT</text>
<text x="128.4" y="208.2">T2OUT</text>
<text x="139.4" y="204.8">14</text>
<text x="139.4" y="207.2">7</text>
<text x="139.4" y="209.6">13</text>
<text x="155.4" y="204.8">2</text>
<text x="155.4" y="207.2">3</text>
<text x="155.4" y="209.6">4</text>
<text x="165.7" y="204.8">6</text>
<text x="165.7" y="207.2">7</text>
<text x="165.7" y="209.6">8</text>
<text x="178.1" y="207.2">1</text>
<text x="178.1" y="204.8">2</text>
<text x="212.7" y="204.8">2</text>
<text x="212.7" y="207.2">3</text>
<text x="212.7" y="209.6">4</text>
<text x="114.8" y="211.9">9</text>
<text x="120.3" y="210.6">R1OUT</text>
<text x="120.3" y="213">R2OUT</text>
<text x="130.4" y="210.6">R1IN</text>
<text x="130.4" y="213">R2IN</text>
<text x="139.4" y="211.9">8</text>
<text x="155.4" y="211.9">5</text>
<text x="165.7" y="211.9">9</text>
<text x="212.7" y="211.9">5</text>
<text x="212.7" y="214.3">6</text>
</g>
<g font-size="1.3">
<text x="100.4" y="190.8" transform="rotate(-90 100.4 190.8)">VCC</text>
<text x="100.4" y="198" transform="rotate(-90 100.4 198)">GND</text>
</g>
</svg>
